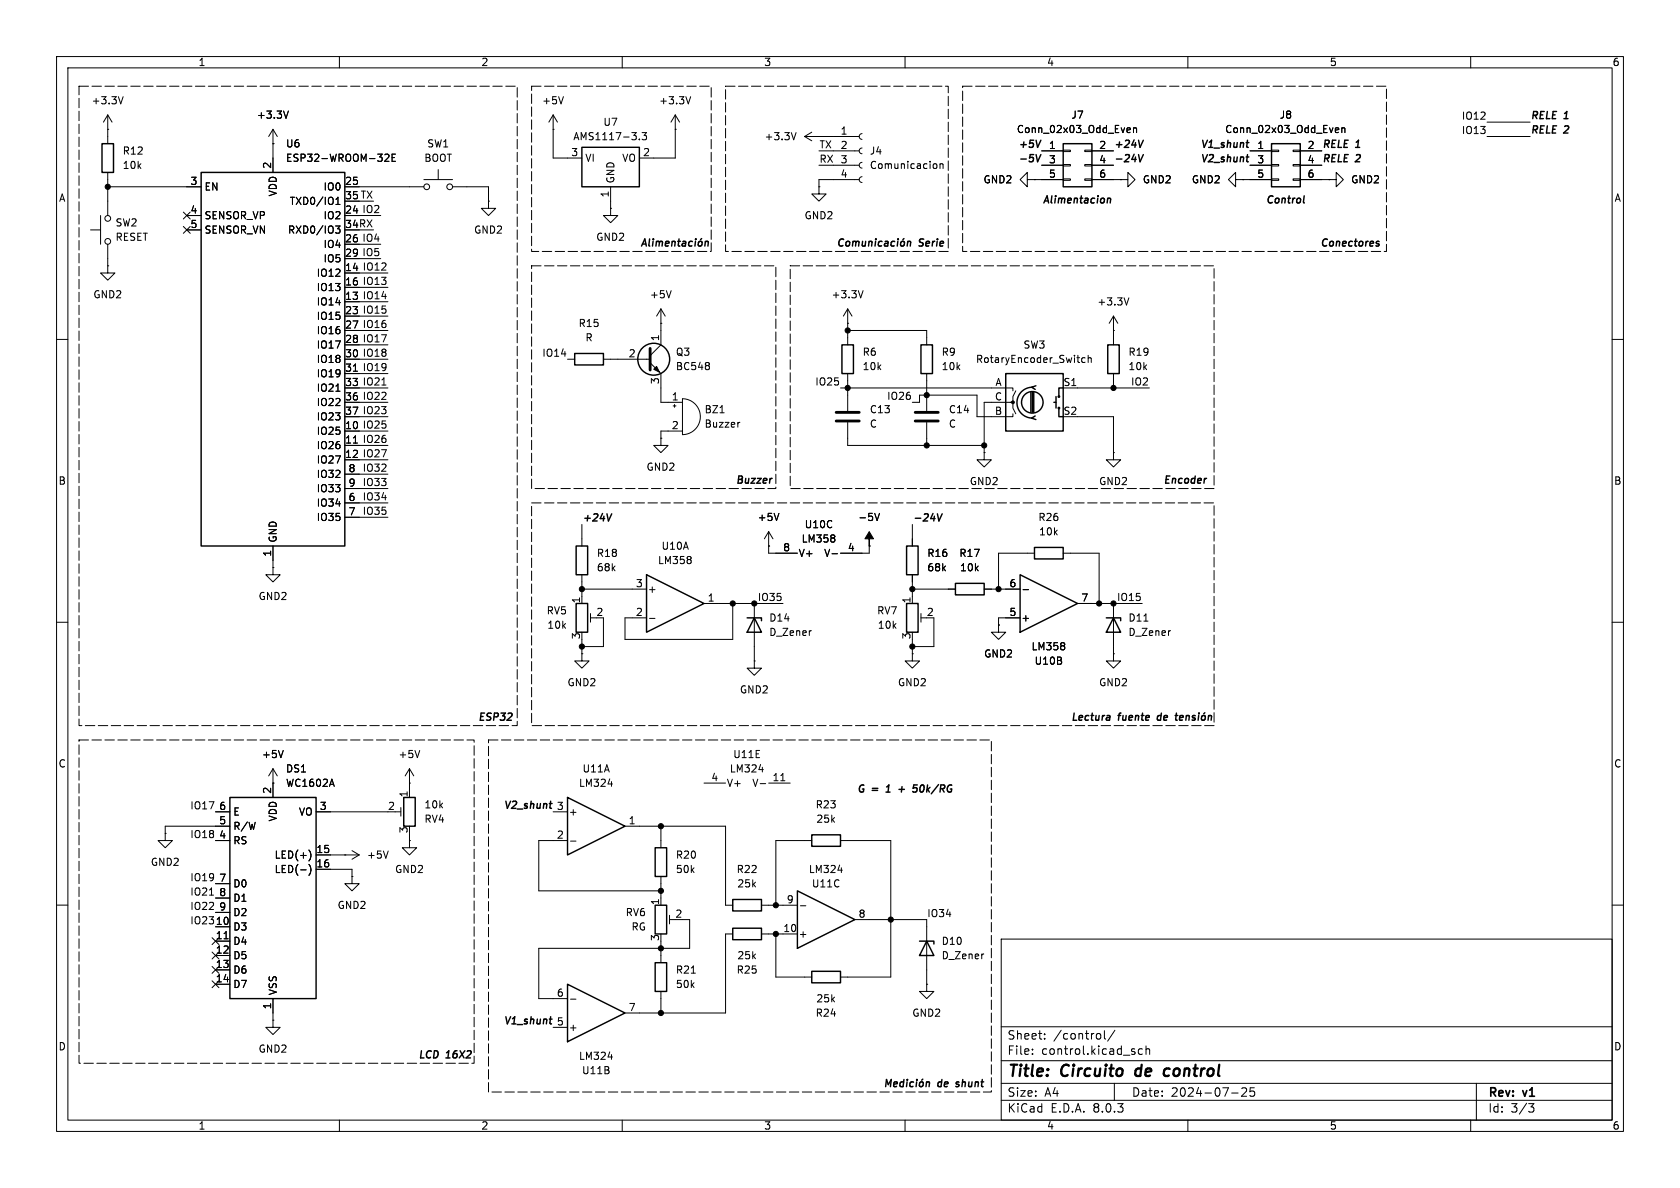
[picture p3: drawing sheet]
<svg xmlns="http://www.w3.org/2000/svg" width="297mm" height="210mm" viewBox="0 0 297 210" stroke-linecap="round" stroke-linejoin="round" font-family="sans-serif">
<g fill="none" stroke="#000" stroke-width=".18">
<path d="M10 10h277v190h-277zM12 12h273v186h-273zM21.8 17.1l-.5 1.3M51 19.6l-.4 1.3M60 10v2M99.6 17.1l-.4 1.3M110 10v2M122.1 17.1l-.4 1.3M160 10v2M210 10v2M260 10v2M17.8 38.1v5.1"/>
<path d="M19 22.9h.1M19 33h16.6M19 20.3v5.1M19 30.5v7.6M19 20.3l-.7 1.3M19 20.3l.8 1.3M32.4 37.5l1.2 1.2M33 38.1h2.6M33.6 37.5l-1.2 1.2M48.3 25.4h.1M48.3 22.9v7.6M48.3 22.9l-.8 1.2"/>
<path d="M48.3 22.9l.7 1.2M59.3 39.9h.8l-.4 .5 .3 .2v.5l-.1 .1h-.5M59.4 36.1h.7M59.4 35.2l.3-.3v1.2M61 33h13.9M63.5 38.1h3.8M68 27.4l.5-.2 .3 .4-.8 .9h.8M69.3 27.9h.4M69.9 27.2h-.6v1.3h.6M74.9 31.8h5.1M77.5 30v1.8M80 33h6.4v2.6"/>
<path d="M86.4 35.6v1.2h1.2l-1.2 1.3-1.3-1.3h1.3M86.4 35.6h.1M97.8 22.9h.1M97.8 20.3l-.8 1.3M97.8 20.3v7.6h5.1M97.8 20.3l.8 1.3M107.9 36.8v1.3h1.3l-1.3 1.3-1.2-1.3h1.2M107.9 36.8h.1M107.9 33v3.8M113 24.6v.1M113.5 23.4h.8l-.4 .5 .3 .1v.6l-.1 .1-.6-.1M119.4 22.9h.1"/>
<path d="M119.4 20.3v7.6h-6.4M119.4 20.3l-.8 1.3M119.4 20.3l.7 1.3M140.7 23.4l-.4 1.3M142.2 24.1h9.7M142.2 24.1l1.3 .8M143.5 23.4l-1.3 .7M144.8 33v1.3h1.2l-1.2 1.3-1.3-1.3h1.3M144.8 33h.1M144.8 24.1h.1M147.3 26.7h4.6M147.3 29.2h4.6"/>
<path d="M151.9 31.8h-7.1v1.2M152.4 31.2l-.4 .2-.1 .4 .1 .3 .4 .2M152.4 28.7l-.4 .2-.1 .3 .1 .4 .4 .1M152.4 26.2l-.4 .1-.1 .4 .1 .3 .4 .2M152.4 23.6l-.4 .2-.1 .3 .1 .4 .4 .1M165.2 28.9l.3 .1 .1 .2v.5l-.4 .1M166.2 29.1l.2-.2 .3 .1v.8M166.2 28.9v.9M181.6 31.8v-1.3l-1.3 1.3 1.3 1.2v-1.2h1.3M182.9 31.8h.1M182.9 31.8h5.1M184.1 26.7h3.9"/>
<path d="M184.1 29.2h3.9M188 31.6h1.2v.3h-1.2zM188 29.1h1.2v.2h-1.2zM188 26.5h1.2v.3h-1.2zM191.8 31.6h1.2v.3h-1.2zM191.8 29.1h1.2v.2h-1.2zM191.8 26.5h1.2v.3h-1.2zM193 31.8h5.1M193 26.7h3.8M193 29.2h3.8M198.1 31.8h1.3v-1.3l1.3 1.3-1.3 1.2v-1.2M198.1 31.8h.1"/>
<path d="M199.4 22.6l.4 .1v.2l-.6 .1M199.8 23.4h-.4M200.4 22.7l.2-.1 .3 .1v.7M200.4 22.6v.8M218.4 31.8v-1.3l-1.2 1.3 1.2 1.2v-1.2h1.3M219.7 31.8h.1M219.7 31.8h5.1M221 26.7h3.8M221 29.2h3.8M224.8 31.6h1.3v.3h-1.3zM224.8 29.1h1.3v.2h-1.3zM224.8 26.5h1.3v.3h-1.3z"/>
<path d="M228.6 31.6h1.3v.3h-1.3zM228.6 29.1h1.3v.2h-1.3zM228.6 26.5h1.3v.3h-1.3zM229.9 31.8h5M229.9 26.7h3.8M229.9 29.2h3.8M234.9 31.8h1.3v-1.3l1.3 1.3-1.3 1.2v-1.2M234.9 31.8h.1M236.2 22.6l.4 .1 .1 .2-.6 .1M236.6 23.4h-.4M237.2 22.7l.2-.1 .3 .1 .1 .7M237.2 22.6v.8"/>
<path d="M262.9 24.1h7.6M262.9 21.6h7.6M10 60h2M16 40.6h1.8M19 47v1.3h1.3l-1.3 1.2-1.2-1.2h1.2M19 47h.1M19 43.2v3.8M32.4 40l1.2 1.2M33 40.6h2.6M33.6 40l-1.2 1.2M63.5 58.4h5.1M63.5 50.8h5.1"/>
<path d="M63.5 53.3h5.1M63.5 55.9h5.1M63.5 43.2h3.8M63.5 45.7h3.8M63.5 48.3h5.1M116.8 57.2h.1M116.8 54.6l-.7 1.3M116.8 54.6v6.4l-1.9 1.9M116.8 54.6l.8 1.3M118.7 51.4l-.5 1.2M149.9 57.2h.1M149.9 54.6v6.4"/>
<path d="M149.9 58.4h13.9v2.6M149.9 54.6l-.8 1.3M149.9 54.6l.7 1.3M152.6 51.4l-.4 1.2M196.8 58.4h.1M196.8 55.9v5.1M196.8 55.9l-.7 1.3M196.8 55.9l.8 1.3M199.6 52.6l-.5 1.3M285 60h2M59.4 69.2h.7M63.5 71.1h5.1"/>
<path d="M63.5 76.2h5.1M63.5 63.5h5.1M63.5 68.6h5.1M63.5 73.7h5.1M63.5 78.7h5.1M63.5 66h5.1M63.5 61h5.1M67.5 68.1h.7M100.3 63.5h1.3M106.7 63.5h8.2M114.9 64.1l1.9 1.9v5.1h3.8M116.8 77.5v1.2h1.3l-1.3 1.3-1.2-1.3h1.2"/>
<path d="M116.8 77.5h.1M119 71.8h.5M119.3 71.5v.5M120.6 70.5a3.2 3.2 0 0 1 3.2 3.2 3.2 3.2 0 0 1-3.2 3.1zM120.6 76.2h-3.8v1.3M125.3 64.1l.1 .2-.1 .3M125.3 64.7l.1 .2-.1 .4M127.3 73h.7M130.8 74.7h-.2M148.6 68.6h30.5v.5M149.9 66v6.6M149.9 74.7v4h24.1"/>
<path d="M161.3 71.1h1.3v-1.2h10.1v3.8h6.4v-.5M163.8 66v6.6M163.8 74.7v4M179.6 73.2l-.5-1.1v-1h-5.1v8.9M179.6 69.1l-.5 1v1h-.5M188 68.6h15.2M190.5 73.7h6.3v6.3M191.8 63.3l-.3-.1-.3 .3 .1 .5h.5M192.4 63.4l.2-.2 .3 .1v.8M192.4 62.8v1.3M196.8 66v2.6M48.3 96.5v3.8"/>
<path d="M61 88.9h7.6M61 91.4h7.6M61 83.8h7.6M61 86.4h7.6M63.5 81.3h5.1M102.9 92.7v3.8M122.1 98.5v.3M122.1 99v.5M135.9 96.5h.1M135.9 94l-.8 1.3M135.9 94v3.8h5.1M135.9 94l.8 1.3"/>
<path d="M137.7 90.7l-.4 1.3M147.1 97.9h1M147.5 94.7v.3M147.5 95.2v.5M153.7 96.5h.1M153.7 96.5v1.3h-5.1M154.6 90.7l.5 1.3 .4-1.3M161.3 92.7v3.8M174 80v1.3h1.3l-1.3 1.3-1.3-1.3h1.3M174 80h.1M182.9 97.8h-6.4v6.3M188 97.8h6.3v8.9"/>
<path d="M196.8 80v1.3h1.3l-1.3 1.3-1.2-1.3h1.2M196.8 80h.1M10 110h2M48.3 100.3v1.3h1.2l-1.2 1.3-1.3-1.3h1.3M48.3 100.3h.1M102.9 115.6v1.2h1.2l-1.2 1.3-1.3-1.3h1.3M102.9 115.6h.1M102.9 104.1h11.4M102.9 101.6v5.1M102.9 113v2.6M104.4 109.2h1M104.4 108.5v1.5"/>
<path d="M106.7 109.2v5.1h-3.8M114.8 109.3h1M124.5 106.7h13.9M129.5 106.7v6.3h-19v-3.8h3.8M133.3 116.8v1.3h1.3l-1.3 1.3-1.2-1.3h1.2M133.3 116.8h.1M133.3 106.7v10.1M143.3 111.5h.1M161.3 115.6v1.2h1.3l-1.3 1.3-1.3-1.3h1.3M161.3 115.6h.1M161.3 104.1h7.6M161.3 101.6v5.1"/>
<path d="M161.3 113v2.6M162.8 109.2h1M162.8 108.5v1.5M165.1 109.2v5.1h-3.8M174 104.1h6.3M176.5 110.5v1.3h1.3l-1.3 1.2-1.2-1.2h1.2M176.5 110.5h.1M180.3 109.2h-3.8v1.3M180.9 104.2h.9M188.2 113.7v.3M188.2 114.3v.5M190.5 106.7h11.4"/>
<path d="M196.8 115.6v1.2h1.3l-1.3 1.3-1.2-1.3h1.2M196.8 115.6h.1M196.8 106.7v8.9M202.2 109.8h.7M206.8 111.5h.1M285 110h2M48.3 138.4h.1M48.3 135.9v5.1M48.3 135.9l-.8 1.3M48.3 135.9l.7 1.3M50.1 132.7l-.4 1.2M72.4 138.4h.1"/>
<path d="M72.4 135.9l-.8 1.3M72.4 135.9v5.1M72.4 135.9l.8 1.3M74.2 132.7l-.4 1.2M107.5 138.6h.8M124.5 138.4h3.8M134.2 136h.8M134.4 138.5h1M135.9 138.4h3.8M138 138h.8M10 160h2M29.2 147.3v1.3h1.3l-1.3 1.3-1.3-1.3h1.3"/>
<path d="M29.2 147.3h.1M37 158.2h.8M38.1 143.5h2.5M38.1 148.6h2.5M38.1 156.2h2.5M38.1 158.8h2.5M40.6 146.1h-11.4v1.2M54.6 150.3a1.46 1.46 0 0 1 0 1.9M54.6 152.8a1.46 1.46 0 0 1 0 1.9M55.9 151.1h7.6M55.9 153.7h6.3v1.2M55.9 143.5h12.7"/>
<path d="M61 151.1h.1M62.2 154.9v1.3h1.3l-1.3 1.3-1.2-1.3h1.2M62.2 154.9h.1M62.2 150.4l1.3 .7M63.5 151.1l-1.3 .8M68.6 150.4l-.4 1.3M69.8 143.5h1.1M70.9 142.7v1.6M72.4 148.6v1.3h1.3l-1.3 1.2-1.3-1.2h1.3M72.4 148.6h.1M72.4 147.3v1.3M97.8 143.5h2.5"/>
<path d="M100.3 148.6h-5.1v8.9h21.6M100.9 148.7h.9M110.5 146.1h17.8v13.9h1.2M116.8 146.1v3.8M116.8 154.9v5.1M143.5 148.6h-6.3v11.4M148.1 153.8h.8M148.6 148.6h8.9v24.1h-8.9M285 160h2M37.5 165.8l1.2 1.2M37.5 168.3l1.2 1.2M37.5 170.8l1.2 1.3"/>
<path d="M37.5 173.4l1.2 1.2M38.1 163.8h2.5M38.1 166.4h2.5M38.1 168.9h2.5M38.1 171.5h2.5M38.1 174h2.5M38.1 161.3h2.5M38.7 165.8l-1.2 1.2M38.7 168.3l-1.2 1.2M38.7 170.8l-1.2 1.3M38.7 173.4l-1.2 1.2M39.6 166h.7"/>
<path d="M48.3 176.5v3.8M100.9 176.6h.9M116.8 166.4v3.8M116.8 175.3v3.8M118.4 161.8v1.5M118.4 162.6h1M120.6 162.6h1.3v5h-26.7v8.9h5.1M122.2 172h.7M129.5 165.1h-1.2v14h-17.8M134.6 160h6.4M134.6 165.1h6.4M137.2 165.1v7.6h6.3"/>
<path d="M141.5 160.1h1M151.1 162.6h12.7v11.4M163.8 174v1.3h1.3l-1.3 1.2-1.2-1.2h1.2M163.8 174h.1M173.8 168.6h.1M177 166h108v32h-108zM48.3 180.3v1.3h1.2l-1.2 1.3-1.3-1.3h1.3M48.3 180.3h.1M60 198v2M97.8 181.6h2.5M107.5 186.8h.8M110 198v2"/>
<path d="M160 198v2M177 194.5h108M177 191.5h108M177 187.5h108M177 181.5h108M182.5 186.3v.1M182.5 185.5v.1M184.7 183.6v.1M184.7 182.8v.1M194.3 182.7l.3 .3v.4l-.3 .3M195.2 182.2v1.3l.3 .2M197 191.5v3"/>
<path d="M197.1 182.1l-1.3 2M202 185.5l-.5-.1-.3 .3v.4l.2 .2h.6M202.6 185.5l.2-.1 .4 .1v.9M202.6 184.9v1.5M210 198v2M217.7 193.2h1.2M219.5 192.4l.6-.1 .2 .1 .1 .3-.9 1.1h.9M221.7 192.3h-.7v.7l.2-.1h.5l.1 .3-.1 .5-.2 .1-.5-.1M260 198v2M261 191.5v6.5M270.2 195.1h1l-.5 .6 .4 .1 .1 .5-.3 .3h-.4"/>
<circle cx="19" cy="38.6" r=".51"/>
<circle cx="75.4" cy="33" r=".51"/>
<circle cx="79.5" cy="33" r=".51"/>
<circle cx="19" cy="42.7" r=".51"/>
</g>
<path d="M200.9 189.1l-.2 .7 .3 .4M205.9 190.1l.2 .1 .5-.1M206.8 189a.66 .66 0 0 0-.9 .1" fill="none" stroke="#000" stroke-width=".4"/>
<g fill="none" stroke="#000" stroke-width=".25">
<path d="M18 25.4h2.1v5.1h-2.1zM35.6 30.5h25.4v66h-25.4zM102.9 26h10.1v7h-10.1zM183.2 27.3l.2 1.3 .6-1.3M184 24.8l-.6 1.3M188 25.4h5v7.6h-5zM195.9 35.1h.4v.8M201.3 27.3l.2 1.3 .6-1.3M202.1 24.8l-.6 1.3M220.3 27.8h.5M220.3 25.2h.5M224.8 25.4h5.1v7.6h-5.1z"/>
<path d="M113.4 43.5l.6-1.3 .3 1.3M113.6 43.1h.6M114.8 42.2l-.1 1.1 .2 .2M115.5 42.7l-.1 .8M115.5 42.2v.2M116 42.8l.4-.1 .2 .1M116.1 42.7l-.1 .8M116.6 42.8l.2-.1h.3l-.1 .8M116.6 42.8l-.1 .7M117.6 43.1l.7-.1-.1-.3h-.3l-.2 .1v.6h.4M118.8 42.8l.2-.1h.3v.8M118.8 42.7l-.1 .8"/>
<path d="M119.8 42.7h.5M120 42.2l-.1 1.1 .3 .2M120.7 42.7h.5v.8M121.2 43l-.5 .1-.1 .2 .1 .2 .5-.1M122.4 42.7h-.4l-.2 .2v.5h.5M123 42.7l-.2 .8M123 42.2v.2M123.5 42.8l.2-.1 .4 .1v.5l-.2 .1-.3 .1-.1-.1zM124 42.2l-.2 .2M124.7 42.8l.2-.1h.3l-.1 .8M124.7 42.7l-.1 .8M149.1 42.4a.61 .61 0 0 0-.8 .3 .61 .61 0 0 0 .5 .8l.2-.1"/>
<path d="M149.6 42.8l.2-.1 .4 .1v.5l-.2 .1-.3 .1-.1-.1zM150.8 42.8l.4-.1 .1 .1M150.8 42.7l-.1 .8M151.3 42.8l.2-.1h.3v.8M151.3 42.8l-.1 .7M152.5 42.7v.7l.3 .1 .2-.1M153 42.7l-.1 .8M153.6 42.8l.2-.1h.3v.8M153.6 42.7l-.1 .8M154.8 42.7l-.1 .8M154.8 42.2v.2M155.9 42.7h-.4l-.2 .6 .2 .2 .3-.1"/>
<path d="M156.5 42.7h.5l-.1 .8M157 43l-.6 .1-.1 .2 .2 .2 .4-.1M158.2 42.7h-.4l-.3 .2 .1 .5h.5M158.7 42.7l-.1 .8M158.8 42.2v.2M159.3 42.8l.2-.1 .4 .1v.5l-.2 .1-.3 .1-.2-.1zM159.8 42.2l-.2 .2M160.5 42.8l.2-.1h.3l-.1 .8M160.5 42.7l-.1 .8M243.5 42.7h.3M243.6 43.1l.2 .2-.2 .2M101.6 62.5h5.1v2h-5.1z"/>
<path d="M148.8 61h2.1v5h-2.1zM162.8 61h2v5h-2zM177.8 66h10.2v10.2h-10.2zM182.2 69.3v3.6M182.5 68.5a2.73 2.73 0 0 0-2.7 2.7 2.73 2.73 0 0 0 2.7 2.7M182.5 69.3v3.6M182.8 69.3v3.6M183 73.5l-.6 .4 .7 .3M183.1 68.2l-.7 .3 .6 .3M186.3 71.1h.4M186.7 70.1v2M187.2 72.1v1.6h.8"/>
<path d="M188 68.6h-.8v1.5M195.8 61h2.1v5h-2.1zM101.9 96.5h2v5.1h-2zM108.1 90.8l-.5 1.3M160.3 96.5h2v5.1h-2zM165.7 90.8l.3 1.3 .6-1.3M182.9 96.8h5.1v2h-5.1zM101.9 106.7h2v5.1h-2zM114.3 101.6l10.2 5.1-10.2 5.1zM132.1 109.2h2.5v.5M133.3 109.2l1.3 2.6h-2.5zM160.3 106.7h2v5.1h-2z"/>
<path d="M168.9 103.1h5.1v2.1h-5.1zM180.3 101.6l10.2 5.1-10.2 5.1zM195.6 109.2h2.5v.5M196.8 109.2l1.3 2.6h-2.5zM156.9 139.1h-.2M158.9 139.5h1M159.5 139.1l-.2 .9M161.5 139.3l.4-.1 .2 .3-.1 .5h-.5M162.2 138.8h-.6l-.2 .6M204.6 126.7v.5M207.7 126.5h.5M208 126.1l-.2 1 .3 .2"/>
<path d="M208.5 126.9l.7-.1-.1-.3h-.5l-.1 .6 .2 .2h.3M209.7 126.6l.2-.1h.3v.8M209.7 126.5l-.1 .8M211.3 126.5h-.3l-.2 .2 .5 .3-.1 .3h-.5M211.9 126.5l-.1 .8M212 126.1v.1M212.5 126.6l.2-.1 .4 .1v.5l-.2 .2h-.3l-.2-.1zM213 126l-.2 .2M213.7 126.6l.2-.1h.2v.8M213.7 126.5l-.1 .8M40.6 141h15.3v35.5h-15.3zM71.4 141h2v5.1h-2z"/>
<path d="M97.1 142.1h.5M100.3 141l10.2 5.1-10.2 5zM115.8 149.9h2.1v5h-2.1zM129.5 159h5.1v2h-5.1zM141 157.5l10.1 5.1-10.1 5zM143.5 147.6h5.1v2h-5.1zM156.6 140h.8M100.3 174l10.2 5.1-10.2 5.1zM115.8 170.2h2.1v5.1h-2.1zM115.8 160h2.1v5.1h-2.1zM129.5 164.1h5.1v2h-5.1zM143.5 171.7h5.1v2h-5.1z"/>
<path d="M162.6 166.4h2.5v.5M163.8 166.4l1.3 2.5h-2.5zM97.1 180.2h.5M156.6 192.1l.1-1.3 .3 .9 .6-.9-.2 1.3M158 191.7l.6-.2v-.2h-.5l-.1 .6 .1 .2 .4-.1M159.7 191.3h-.4l-.2 .6 .2 .2 .4-.1M159.8 190.8l-.2 1.3M160.4 191.2l-.1 .9M160.4 190.8v.1M161.5 191.3l-.4-.1-.2 .3v.5h.5M162.1 191.2l-.2 .9M162.1 190.8v.1"/>
<path d="M162.6 191.4l.2-.2 .4 .2v.5l-.2 .1-.3 .1-.1-.1zM163.1 190.8l-.2 .1M163.8 191.4l.2-.2 .3 .1-.1 .8M163.8 191.2l-.1 .9M169.5 191.3l-.2-.1-.3 .3 .5 .2v.3h-.5M170.1 191.4l.2-.2 .3 .1v.8M170.2 190.8l-.1 1.3M171.3 191.2v.8l.3 .1 .2-.1M171.9 191.2l-.2 .9M172.4 191.4l.2-.2 .3 .1v.8M172.5 191.2l-.2 .9M173.4 191.2h.5"/>
<path d="M173.7 190.8l-.2 1.1 .3 .2"/>
<circle cx="115.6" cy="63.5" r="2.82"/>
<circle cx="182.5" cy="71.1" r="1.9"/>
<circle cx="187.2" cy="70.1" r=".13"/>
<circle cx="187.2" cy="72.1" r=".13"/>
</g>
<path d="M114.9 61.6v3.8M147.8 74.4h4.1M147.8 72.9h4.1M161.8 74.4h4.1M161.8 72.9h4.1" fill="none" stroke="#000" stroke-width=".51"/>
<g fill="#000" stroke="#000" stroke-width=".18">
<path d="M115.6 65.3l.5-.5 .5 1zM153.7 94l.7 1.3h-.7v1.2v-1.2h-.8z"/>
<circle cx="19" cy="33" r=".46"/>
<circle cx="149.9" cy="58.4" r=".46"/>
<circle cx="149.9" cy="68.6" r=".46"/>
<circle cx="163.8" cy="69.9" r=".46"/>
<circle cx="163.8" cy="78.7" r=".46"/>
<circle cx="174" cy="78.7" r=".46"/>
<circle cx="179.1" cy="71.1" r=".25"/>
<circle cx="196.8" cy="68.6" r=".46"/>
<circle cx="102.9" cy="104.1" r=".46"/>
<circle cx="102.9" cy="114.3" r=".46"/>
<circle cx="129.5" cy="106.7" r=".46"/>
<circle cx="133.3" cy="106.7" r=".46"/>
<circle cx="161.3" cy="104.1" r=".46"/>
<circle cx="161.3" cy="114.3" r=".46"/>
<circle cx="176.5" cy="104.1" r=".46"/>
<circle cx="194.3" cy="106.7" r=".46"/>
<circle cx="196.8" cy="106.7" r=".46"/>
<circle cx="116.8" cy="146.1" r=".46"/>
<circle cx="116.8" cy="157.5" r=".46"/>
<circle cx="116.8" cy="179.1" r=".46"/>
<circle cx="116.8" cy="167.6" r=".46"/>
<circle cx="137.2" cy="160" r=".46"/>
<circle cx="137.2" cy="165.1" r=".46"/>
<circle cx="157.5" cy="162.6" r=".46"/>
</g>
<path d="M14 15.2h77.4v113.1h-77.4zM94 15.2h31.7v29.3h-31.7zM128.3 15.2h39.3v29.3h-39.3zM170.2 15.2h74.9v29.3h-74.9zM94 47h43.2v39.4h-43.2zM139.7 47h74.9v39.4h-74.9zM94 88.9h120.6v39.4h-120.6zM14 130.8h69.8v57.2h-69.8zM86.4 130.8h88.9v62.2h-88.9z" fill="none" stroke="#000" stroke-width=".18" stroke-dasharray="1.7 .6"/>
<g font-size="2.8">
<text x="178" y="190.9">Title:</text>
<text x="187.7" y="190.9">Circuito</text>
<text x="201.6" y="190.9">de</text>
<text x="207.4" y="190.9">control</text>
</g>
<g font-size="2.1">
<text x="178" y="184">Sheet:</text>
<text x="186.2" y="184">/control/</text>
<text x="178" y="186.7">File:</text>
<text x="184.1" y="186.7">control.kicad_sch</text>
<text x="178" y="196.9">KiCad</text>
<text x="178" y="194.1">Size:</text>
<text x="184.7" y="194.1">A4</text>
<text x="185.7" y="196.9">E.D.A.</text>
<text x="193.3" y="196.9">8.0.3</text>
<text x="200" y="194.1">Date:</text>
<text x="207" y="194.1">2024-07-25</text>
<text x="263" y="194.3">Rev:</text>
<text x="263" y="196.9">Id:</text>
<text x="267.1" y="196.9">3/3</text>
<text x="269.4" y="194.3">v1</text>
</g>
<g font-size="1.8">
<text x="35" y="11.9">1</text>
<text x="85" y="11.9">2</text>
<text x="135" y="11.9">3</text>
<text x="185" y="11.9">4</text>
<text x="235" y="11.9">5</text>
<text x="285" y="11.9">6</text>
<text x="16.1" y="18.6">+3.3V</text>
<text x="45.3" y="21.2">+3.3V</text>
<text x="95.8" y="18.6">+5V</text>
<text x="106.6" y="22.5">U7</text>
<text x="116.4" y="18.6">+3.3V</text>
<text x="148.5" y="23.9">1</text>
<text x="179.7" y="23.7">Conn_02x03_Odd_Even</text>
<text x="189.3" y="21.2">J7</text>
<text x="216.5" y="23.7">Conn_02x03_Odd_Even</text>
<text x="226.1" y="21.2">J8</text>
<text x="258.3" y="21.2">IO12</text>
<text x="258.3" y="23.8">IO13</text>
<text x="270.5" y="21.1">RELE 1</text>
<text x="270.5" y="23.7">RELE 2</text>
<text x="21.6" y="27.5">R12</text>
<text x="48" y="29.9" transform="rotate(-90 48 29.9)">2</text>
<text x="50.5" y="26.3">U6</text>
<text x="50.5" y="28.8">ESP32-WROOM-32E</text>
<text x="74.9" y="28.8">BOOT</text>
<text x="75.4" y="26.3">SW1</text>
<text x="100.9" y="27.7">3</text>
<text x="101.3" y="25">AMS1117-3.3</text>
<text x="103.4" y="28.8">VI</text>
<text x="109.9" y="28.8">VO</text>
<text x="113.6" y="27.7">2</text>
<text x="135.1" y="25">+3.3V</text>
<text x="144.8" y="26.3">TX</text>
<text x="144.8" y="28.9">RX</text>
<text x="148.5" y="26.4">2</text>
<text x="148.5" y="29">3</text>
<text x="153.7" y="27.5">J4</text>
<text x="179.8" y="26.2">+5V</text>
<text x="179.8" y="28.8">-5V</text>
<text x="185.3" y="26.4">1</text>
<text x="185.3" y="29">3</text>
<text x="194.2" y="26.4">2</text>
<text x="194.2" y="29">4</text>
<text x="196.8" y="26.2">+24V</text>
<text x="196.8" y="28.8">-24V</text>
<text x="212" y="28.8">V2_shunt</text>
<text x="212" y="26.2">V1_shunt</text>
<text x="222.2" y="26.4">1</text>
<text x="222.2" y="29">3</text>
<text x="231.1" y="26.4">2</text>
<text x="231.1" y="29">4</text>
<text x="233.7" y="28.8">RELE 2</text>
<text x="233.7" y="26.2">RELE 1</text>
<text x="10.3" y="35.9">A</text>
<text x="21.6" y="30.1">10k</text>
<text x="33.6" y="32.8">3</text>
<text x="36.1" y="33.9">EN</text>
<text x="49.1" y="34.8" transform="rotate(-90 49.1 34.8)">VDD</text>
<text x="57.1" y="33.9">IO0</text>
<text x="60.9" y="32.8">25</text>
<text x="60.9" y="35.3">35 TX</text>
<text x="60.9" y="35.3">35</text>
<text x="107.7" y="35" transform="rotate(-90 107.7 35)">1</text>
<text x="108.8" y="32.5" transform="rotate(-90 108.8 32.5)">GND</text>
<text x="148.5" y="31.5">4</text>
<text x="153.7" y="30.1">Comunicacion</text>
<text x="173.8" y="32.6">GND2</text>
<text x="185.3" y="31.5">5</text>
<text x="194.2" y="31.5">6</text>
<text x="201.9" y="32.6">GND2</text>
<text x="210.6" y="32.6">GND2</text>
<text x="222.2" y="31.5">5</text>
<text x="231.1" y="31.5">6</text>
<text x="238.8" y="32.6">GND2</text>
<text x="285.3" y="35.9">A</text>
<text x="20.3" y="40.2">SW2</text>
<text x="33.6" y="37.8">4</text>
<text x="33.6" y="40.4">5</text>
<text x="36.1" y="39">SENSOR_VP</text>
<text x="36.1" y="41.5">SENSOR_VN</text>
<text x="50.8" y="41.5">RXD0/IO3</text>
<text x="51.1" y="36.4">TXD0/IO1</text>
<text x="57.1" y="39">IO2</text>
<text x="60.9" y="37.8">24 IO2</text>
<text x="60.9" y="40.4">34 RX</text>
<text x="60.9" y="37.8">24</text>
<text x="60.9" y="40.4">34</text>
<text x="83.7" y="41.5">GND2</text>
<text x="142.1" y="39">GND2</text>
<text x="184.2" y="36.3">Alimentacion</text>
<text x="223.6" y="36.3">Control</text>
<text x="20.3" y="42.8">RESET</text>
<text x="57.1" y="44">IO4</text>
<text x="57.1" y="46.6">IO5</text>
<text x="60.9" y="42.9">26 IO4</text>
<text x="60.9" y="45.5">29 IO5</text>
<text x="60.9" y="42.9">26</text>
<text x="60.9" y="45.5">29</text>
<text x="105.3" y="42.8">GND2</text>
<text x="162.5" y="43.9">Serie</text>
<text x="233.2" y="43.9">Conectores</text>
<text x="16.4" y="52.9">GND2</text>
<text x="55.9" y="49.1">IO12</text>
<text x="55.9" y="51.7">IO13</text>
<text x="60.9" y="53.1">13 IO14</text>
<text x="60.9" y="48">14 IO12</text>
<text x="60.9" y="50.5">16 IO13</text>
<text x="60.9" y="53.1">13</text>
<text x="60.9" y="48">14</text>
<text x="60.9" y="50.5">16</text>
<text x="114.8" y="52.9">+5V</text>
<text x="146.9" y="52.9">+3.3V</text>
<text x="55.9" y="54.2">IO14</text>
<text x="55.9" y="56.7">IO15</text>
<text x="55.9" y="59.3">IO16</text>
<text x="60.9" y="55.6">23 IO15</text>
<text x="60.9" y="58.2">27 IO16</text>
<text x="60.9" y="55.6">23</text>
<text x="60.9" y="58.2">27</text>
<text x="102.2" y="58">R15</text>
<text x="193.9" y="54.2">+3.3V</text>
<text x="55.9" y="61.8">IO17</text>
<text x="55.9" y="64.4">IO18</text>
<text x="60.9" y="60.7">28 IO17</text>
<text x="60.9" y="63.2">30 IO18</text>
<text x="60.9" y="65.8">31 IO19</text>
<text x="60.9" y="60.7">28</text>
<text x="60.9" y="63.2">30</text>
<text x="60.9" y="65.8">31</text>
<text x="95.8" y="63.2">IO14</text>
<text x="103.4" y="60.6">R</text>
<text x="111.1" y="63.2">2</text>
<text x="116.6" y="60.4" transform="rotate(-90 116.6 60.4)">1</text>
<text x="119.4" y="65.6">BC548</text>
<text x="119.4" y="63.1">Q3</text>
<text x="152.4" y="63.1">R6</text>
<text x="152.4" y="65.6">10k</text>
<text x="166.4" y="63.1">R9</text>
<text x="166.4" y="65.6">10k</text>
<text x="172.4" y="64.4">RotaryEncoder_Switch</text>
<text x="180.8" y="61.8">SW3</text>
<text x="199.4" y="65.6">10k</text>
<text x="199.4" y="63.1">R19</text>
<text x="55.9" y="66.9">IO19</text>
<text x="55.9" y="69.4">IO21</text>
<text x="55.9" y="72">IO22</text>
<text x="60.9" y="68.3">33 IO21</text>
<text x="60.9" y="70.9">36 IO22</text>
<text x="60.9" y="68.3">33</text>
<text x="60.9" y="70.9">36</text>
<text x="116.6" y="68" transform="rotate(-90 116.6 68)">3</text>
<text x="118.7" y="70.9">1</text>
<text x="144" y="68.2">IO25</text>
<text x="156.7" y="70.8">IO26</text>
<text x="175.8" y="70.9">C</text>
<text x="175.9" y="68.3">A</text>
<text x="187.9" y="68.3">S1</text>
<text x="199.9" y="68.2">IO2</text>
<text x="55.9" y="77.1">IO25</text>
<text x="55.9" y="74.5">IO23</text>
<text x="60.9" y="75.9">10 IO25</text>
<text x="60.9" y="73.4">37 IO23</text>
<text x="60.9" y="75.9">10</text>
<text x="60.9" y="73.4">37</text>
<text x="118.7" y="75.9">2</text>
<text x="124.5" y="73.3">BZ1</text>
<text x="124.5" y="75.8">Buzzer</text>
<text x="153.7" y="73.3">C13</text>
<text x="153.7" y="75.8">C</text>
<text x="167.6" y="73.3">C14</text>
<text x="167.6" y="75.8">C</text>
<text x="175.8" y="73.4">B</text>
<text x="187.9" y="73.4">S2</text>
<text x="55.9" y="79.6">IO26</text>
<text x="55.9" y="82.1">IO27</text>
<text x="60.9" y="78.5">11 IO26</text>
<text x="60.9" y="81">12 IO27</text>
<text x="60.9" y="78.5">11</text>
<text x="60.9" y="81">12</text>
<text x="61.5" y="83.6">8</text>
<text x="64" y="83.5">IO32</text>
<text x="114.2" y="83.4">GND2</text>
<text x="10.3" y="85.9">B</text>
<text x="55.9" y="89.8">IO34</text>
<text x="55.9" y="84.7">IO32</text>
<text x="55.9" y="87.2">IO33</text>
<text x="61.5" y="88.6">6</text>
<text x="61.5" y="86.1">9</text>
<text x="64" y="86">IO33</text>
<text x="64" y="88.6">IO34</text>
<text x="129.9" y="85.9">Buzzer</text>
<text x="171.3" y="86">GND2</text>
<text x="194.2" y="86">GND2</text>
<text x="205.5" y="85.9">Encoder</text>
<text x="285.3" y="85.9">B</text>
<text x="55.9" y="92.3">IO35</text>
<text x="61.5" y="91.2">7</text>
<text x="64" y="91.1">IO35</text>
<text x="102.9" y="92.3">+24V</text>
<text x="133.9" y="92.3">+5V</text>
<text x="142.2" y="93.6">U10C</text>
<text x="151.6" y="92.3">-5V</text>
<text x="161.3" y="92.3">-24V</text>
<text x="183.5" y="92.3">R26</text>
<text x="183.6" y="94.8">10k</text>
<text x="48" y="98.5" transform="rotate(-90 48 98.5)">1</text>
<text x="49.1" y="96" transform="rotate(-90 49.1 96)">GND</text>
<text x="105.4" y="101.2">68k</text>
<text x="105.4" y="98.7">R18</text>
<text x="116.2" y="99.9">LM358</text>
<text x="116.9" y="97.4">U10A</text>
<text x="138.4" y="97.5">8</text>
<text x="141.1" y="98.7">V+</text>
<text x="141.6" y="96.1">LM358</text>
<text x="145.6" y="98.7">V-</text>
<text x="149.8" y="97.5">4</text>
<text x="163.8" y="101.2">68k</text>
<text x="163.8" y="98.7">R16</text>
<text x="169.5" y="98.7">R17</text>
<text x="169.6" y="101.2">10k</text>
<text x="45.6" y="106.3">GND2</text>
<text x="102.6" y="106.8" transform="rotate(-90 102.6 106.8)">1</text>
<text x="112.3" y="103.9">3</text>
<text x="114.4" y="105">+</text>
<text x="125" y="106.4">1</text>
<text x="133.9" y="106.3">IO35</text>
<text x="161" y="106.8" transform="rotate(-90 161 106.8)">1</text>
<text x="178.4" y="103.9">6</text>
<text x="191.1" y="106.4">7</text>
<text x="197.4" y="106.3">IO15</text>
<text x="96.5" y="108.8">RV5</text>
<text x="96.7" y="111.4">10k</text>
<text x="102.6" y="113.1" transform="rotate(-90 102.6 113.1)">3</text>
<text x="105.3" y="109">2</text>
<text x="112.3" y="109">2</text>
<text x="135.9" y="112.6">D_Zener</text>
<text x="135.9" y="110.1">D14</text>
<text x="155" y="108.8">RV7</text>
<text x="155.1" y="111.4">10k</text>
<text x="161" y="113.1" transform="rotate(-90 161 113.1)">3</text>
<text x="163.8" y="109">2</text>
<text x="178.4" y="109">5</text>
<text x="180.5" y="110.1">+</text>
<text x="199.4" y="112.6">D_Zener</text>
<text x="199.4" y="110.1">D11</text>
<text x="173.9" y="116.4">GND2</text>
<text x="182.3" y="115.2">LM358</text>
<text x="182.8" y="117.7">U10B</text>
<text x="100.2" y="121.5">GND2</text>
<text x="130.7" y="122.8">GND2</text>
<text x="158.6" y="121.5">GND2</text>
<text x="194.2" y="121.5">GND2</text>
<text x="84.4" y="127.8">ESP32</text>
<text x="189.2" y="127.8">Lectura</text>
<text x="197.7" y="127.8">fuente</text>
<text x="205.1" y="127.8">de</text>
<text x="10.3" y="135.9">C</text>
<text x="46.2" y="134.2">+5V</text>
<text x="50.5" y="136.8">DS1</text>
<text x="70.4" y="134.2">+5V</text>
<text x="102.9" y="136.8">U11A</text>
<text x="128.9" y="136.8">LM324</text>
<text x="129.5" y="134.2">U11E</text>
<text x="285.3" y="135.9">C</text>
<text x="33.5" y="143.2">IO17</text>
<text x="38.7" y="143.3">6</text>
<text x="48" y="140.4" transform="rotate(-90 48 140.4)">2</text>
<text x="50.5" y="139.3">WC1602A</text>
<text x="56.4" y="143.3">3</text>
<text x="68.5" y="143.3">2</text>
<text x="72.1" y="141" transform="rotate(-90 72.1 141)">1</text>
<text x="74.9" y="143.1">10k</text>
<text x="88.8" y="143.1">V2_shunt</text>
<text x="98.4" y="143.3">3</text>
<text x="102.3" y="139.3">LM324</text>
<text x="125.7" y="138.2">4</text>
<text x="128.4" y="139.3">V+</text>
<text x="132.9" y="139.3">V-</text>
<text x="136.5" y="138.2">11</text>
<text x="144.1" y="143.1">R23</text>
<text x="151.4" y="140.5">G</text>
<text x="154.1" y="140.5">=</text>
<text x="157.2" y="140.5">1</text>
<text x="159.8" y="140.5">+</text>
<text x="162.9" y="140.5">50k/RG</text>
<text x="33.5" y="148.2">IO18</text>
<text x="38.7" y="148.3">4</text>
<text x="38.7" y="145.8">5</text>
<text x="41.1" y="149.5">RS</text>
<text x="41.1" y="146.9">R/W</text>
<text x="41.1" y="144.4">E</text>
<text x="49.1" y="145.3" transform="rotate(-90 49.1 145.3)">VDD</text>
<text x="52.7" y="144.4">VO</text>
<text x="72.1" y="147.4" transform="rotate(-90 72.1 147.4)">3</text>
<text x="74.9" y="145.6">RV4</text>
<text x="98.4" y="148.3">2</text>
<text x="100.5" y="144.4">+</text>
<text x="111.1" y="145.8">1</text>
<text x="144.2" y="145.6">25k</text>
<text x="26.6" y="153.3">GND2</text>
<text x="33.5" y="155.9">IO19</text>
<text x="38.7" y="156">7</text>
<text x="48.5" y="152">LED(+)</text>
<text x="48.5" y="154.5">LED(-)</text>
<text x="55.8" y="150.9">15</text>
<text x="55.8" y="153.4">16</text>
<text x="64.8" y="152">+5V</text>
<text x="69.7" y="154.5">GND2</text>
<text x="119.4" y="154.5">50k</text>
<text x="119.4" y="152">R20</text>
<text x="130.1" y="154.5">R22</text>
<text x="142.9" y="154.5">LM324</text>
<text x="33.5" y="160.9">IO22</text>
<text x="33.5" y="158.4">IO21</text>
<text x="38.7" y="158.5">8</text>
<text x="38.7" y="161">9</text>
<text x="41.1" y="157.1">D0</text>
<text x="41.1" y="159.6">D1</text>
<text x="59.6" y="160.9">GND2</text>
<text x="116.6" y="160.1" transform="rotate(-90 116.6 160.1)">1</text>
<text x="130.3" y="157.1">25k</text>
<text x="139" y="159.8">9</text>
<text x="143.4" y="157.1">U11C</text>
<text x="33.5" y="163.5">IO23</text>
<text x="38.1" y="163.6">10</text>
<text x="38.1" y="166.1">11</text>
<text x="41.1" y="164.7">D3</text>
<text x="41.1" y="167.2">D4</text>
<text x="41.1" y="162.2">D2</text>
<text x="110.5" y="162.2">RV6</text>
<text x="111.5" y="164.7">RG</text>
<text x="116.6" y="166.4" transform="rotate(-90 116.6 166.4)">3</text>
<text x="119.3" y="162.3">2</text>
<text x="138.4" y="164.8">10</text>
<text x="141.1" y="166">+</text>
<text x="151.7" y="162.3">8</text>
<text x="163.8" y="162.2">IO34</text>
<text x="166.4" y="167.2">D10</text>
<text x="38.1" y="168.7">12</text>
<text x="38.1" y="171.2">13</text>
<text x="38.1" y="173.7">14</text>
<text x="41.1" y="169.8">D5</text>
<text x="41.1" y="172.3">D6</text>
<text x="119.4" y="172.3">R21</text>
<text x="130.1" y="172.3">R25</text>
<text x="130.3" y="169.8">25k</text>
<text x="166.4" y="169.8">D_Zener</text>
<text x="41.1" y="174.9">D7</text>
<text x="48" y="178.5" transform="rotate(-90 48 178.5)">1</text>
<text x="49.1" y="176" transform="rotate(-90 49.1 176)">VSS</text>
<text x="98.4" y="176.3">6</text>
<text x="111.1" y="178.8">7</text>
<text x="119.4" y="174.9">50k</text>
<text x="144.1" y="179.9">R24</text>
<text x="144.2" y="177.4">25k</text>
<text x="161.2" y="179.9">GND2</text>
<text x="10.3" y="185.9">D</text>
<text x="88.8" y="181.2">V1_shunt</text>
<text x="98.4" y="181.4">5</text>
<text x="100.5" y="182.5">+</text>
<text x="285.3" y="185.9">D</text>
<text x="45.6" y="186.3">GND2</text>
<text x="73.8" y="187.5">LCD</text>
<text x="78.8" y="187.5">16X2</text>
<text x="102.3" y="187.6">LM324</text>
<text x="102.8" y="190.1">U11B</text>
<text x="165.8" y="192.5">de</text>
<text x="35" y="199.9">1</text>
<text x="85" y="199.9">2</text>
<text x="135" y="199.9">3</text>
<text x="185" y="199.9">4</text>
<text x="235" y="199.9">5</text>
<text x="285" y="199.9">6</text>
</g>
</svg>
